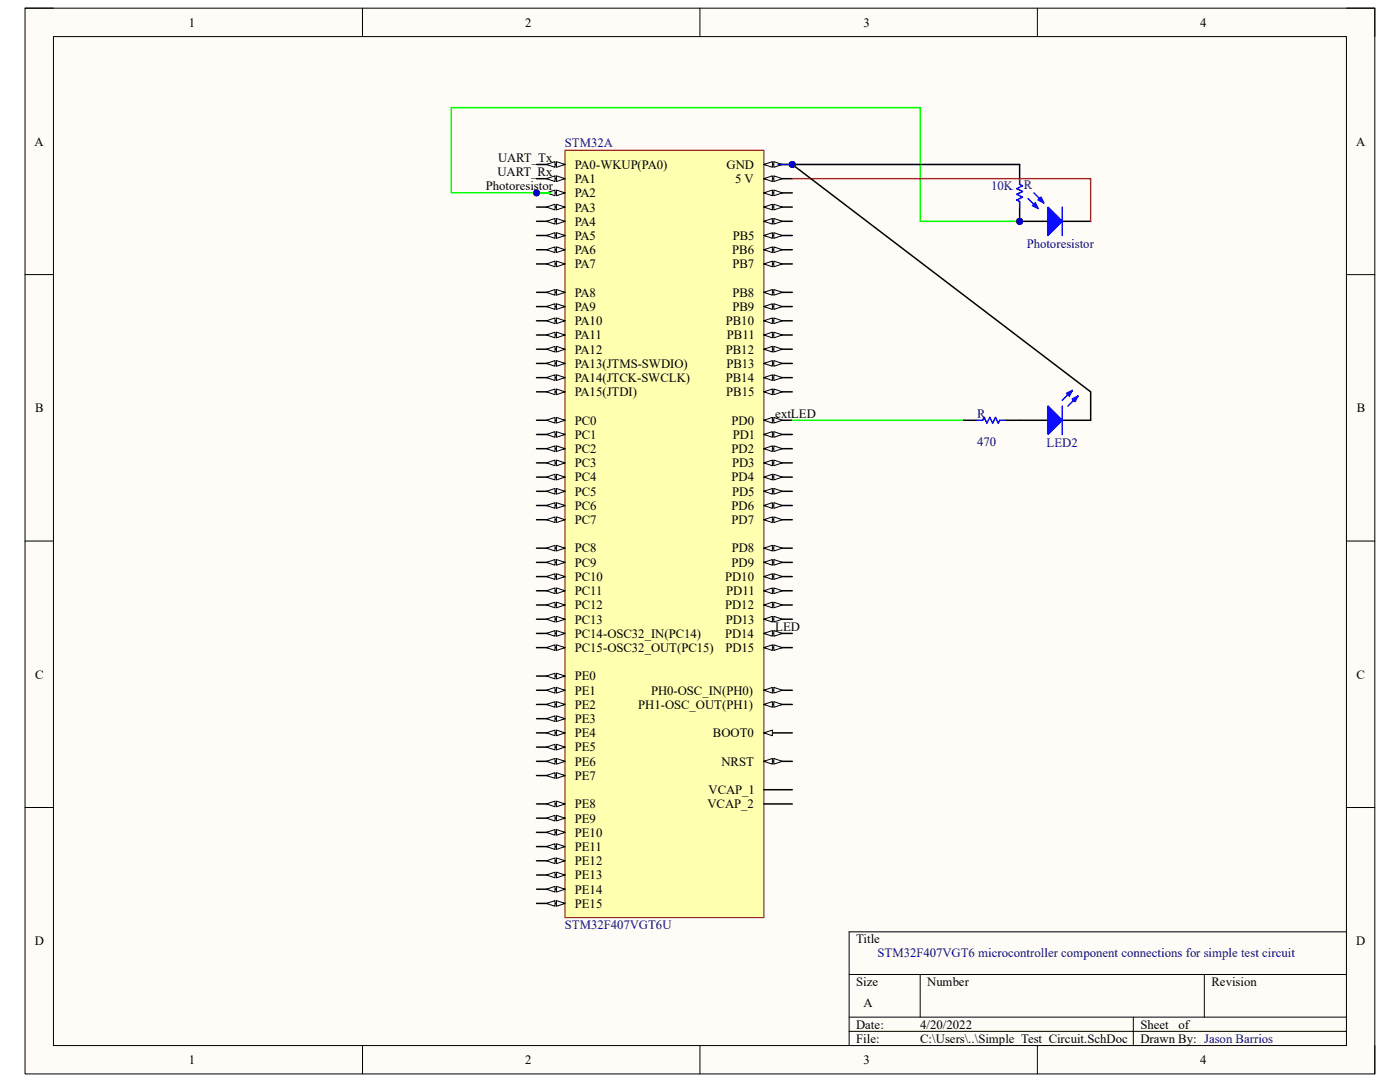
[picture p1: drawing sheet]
<svg xmlns="http://www.w3.org/2000/svg" width="279mm" height="216mm" viewBox="0 0 279 216" stroke-linecap="round" stroke-linejoin="round" font-family="sans-serif">
<path d="M5 1.6h269.4v212.7h-269.4z" fill-rule="evenodd" fill="#fffcf8"/>
<path d="M5 1.6h269.4v212.7h-269.4z" fill="none" stroke="#000" stroke-width=".2"/>
<path d="M10.7 7.3h258v201.3h-258z" fill-rule="evenodd" fill="#fffcf8"/>
<g fill="none" stroke="#000" stroke-width=".2">
<path d="M5 1.6h5.7M10.7 7.3h258v201.3h-258zM72.3 1.6v5.7M139.7 1.6v5.7M207 1.6v5.7M268.7 1.6h5.7v5.7M5 54.8h5.7M268.7 54.8h5.7M5 108h5.7M268.7 108h5.7M5 161.1h5.7M268.7 161.1h5.7"/>
<path d="M169.5 194.4h99.2M183.6 194.4v8.6M240.3 194.4v8.6M268.7 185.9h-99.2v22.7M72.3 208.6v5.7M139.7 208.6v5.7M169.5 203h99.2M169.5 205.8h99.2M207 208.6v5.7M226.2 203v5.6M274.4 208.6v5.7"/>
</g>
<circle cx="107.1" cy="38.5" r=".57" fill="#000080"/>
<circle cx="107.1" cy="38.5" r=".57" fill="none" stroke="#000080" stroke-width=".2"/>
<circle cx="158.1" cy="32.8" r=".57" fill="#000080"/>
<circle cx="158.1" cy="32.8" r=".57" fill="none" stroke="#000080" stroke-width=".2"/>
<path d="M112.8 30h39.7v153.1h-39.7z" fill-rule="evenodd" fill="#ffffb0"/>
<path d="M112.8 30h39.7v153.1h-39.7z" fill="none" stroke="#800000" stroke-width=".2"/>
<path d="M107.1 32.8h5.6" fill="none" stroke="#000" stroke-width=".3"/>
<path d="M111 32.3l1.7 .5-1.7 .6z" fill="#f8fcff"/>
<path d="M111 32.3l1.7 .5-1.7 .6z" fill="none" stroke="#000" stroke-width=".2"/>
<path d="M109.1 32.8l1.7-.5v1.1z" fill="#f8fcff"/>
<path d="M109.1 32.8l1.7-.5v1.1z" fill="none" stroke="#000" stroke-width=".2"/>
<path d="M107.1 35.7h5.6" fill="none" stroke="#000" stroke-width=".3"/>
<path d="M111 35.1l1.7 .6-1.7 .5z" fill="#f8fcff"/>
<path d="M111 35.1l1.7 .6-1.7 .5z" fill="none" stroke="#000" stroke-width=".2"/>
<path d="M109.1 35.7l1.7-.6v1.1z" fill="#f8fcff"/>
<path d="M109.1 35.7l1.7-.6v1.1z" fill="none" stroke="#000" stroke-width=".2"/>
<path d="M107.1 38.5h5.6" fill="none" stroke="#000" stroke-width=".3"/>
<path d="M111 37.9l1.7 .6-1.7 .6z" fill="#f8fcff"/>
<path d="M111 37.9l1.7 .6-1.7 .6z" fill="none" stroke="#000" stroke-width=".2"/>
<path d="M109.1 38.5l1.7-.6v1.2z" fill="#f8fcff"/>
<path d="M109.1 38.5l1.7-.6v1.2z" fill="none" stroke="#000" stroke-width=".2"/>
<circle cx="107.1" cy="38.5" r=".57" fill="#000080"/>
<circle cx="107.1" cy="38.5" r=".57" fill="none" stroke="#000080" stroke-width=".2"/>
<path d="M107.1 41.3h5.6" fill="none" stroke="#000" stroke-width=".3"/>
<path d="M111 40.8l1.7 .5-1.7 .6z" fill="#f8fcff"/>
<path d="M111 40.8l1.7 .5-1.7 .6z" fill="none" stroke="#000" stroke-width=".2"/>
<path d="M109.1 41.3l1.7-.5v1.1z" fill="#f8fcff"/>
<path d="M109.1 41.3l1.7-.5v1.1z" fill="none" stroke="#000" stroke-width=".2"/>
<path d="M107.1 44.2h5.6" fill="none" stroke="#000" stroke-width=".3"/>
<path d="M111 43.6l1.7 .6-1.7 .5z" fill="#f8fcff"/>
<path d="M111 43.6l1.7 .6-1.7 .5z" fill="none" stroke="#000" stroke-width=".2"/>
<path d="M109.1 44.2l1.7-.6v1.1z" fill="#f8fcff"/>
<path d="M109.1 44.2l1.7-.6v1.1z" fill="none" stroke="#000" stroke-width=".2"/>
<path d="M107.1 47h5.6" fill="none" stroke="#000" stroke-width=".3"/>
<path d="M111 46.4l1.7 .6-1.7 .6z" fill="#f8fcff"/>
<path d="M111 46.4l1.7 .6-1.7 .6z" fill="none" stroke="#000" stroke-width=".2"/>
<path d="M109.1 47l1.7-.6v1.2z" fill="#f8fcff"/>
<path d="M109.1 47l1.7-.6v1.2z" fill="none" stroke="#000" stroke-width=".2"/>
<path d="M107.1 49.8h5.6" fill="none" stroke="#000" stroke-width=".3"/>
<path d="M111 49.3l1.7 .5-1.7 .6z" fill="#f8fcff"/>
<path d="M111 49.3l1.7 .5-1.7 .6z" fill="none" stroke="#000" stroke-width=".2"/>
<path d="M109.1 49.8l1.7-.5v1.1z" fill="#f8fcff"/>
<path d="M109.1 49.8l1.7-.5v1.1z" fill="none" stroke="#000" stroke-width=".2"/>
<path d="M107.1 52.7h5.6" fill="none" stroke="#000" stroke-width=".3"/>
<path d="M111 52.1l1.7 .6-1.7 .5z" fill="#f8fcff"/>
<path d="M111 52.1l1.7 .6-1.7 .5z" fill="none" stroke="#000" stroke-width=".2"/>
<path d="M109.1 52.7l1.7-.6v1.1z" fill="#f8fcff"/>
<path d="M109.1 52.7l1.7-.6v1.1z" fill="none" stroke="#000" stroke-width=".2"/>
<path d="M152.4 32.8h5.7" fill="none" stroke="#000" stroke-width=".3"/>
<path d="M152.4 32.8l1.7-.5v1.1z" fill="#f8fcff"/>
<path d="M152.4 32.8l1.7-.5v1.1z" fill="none" stroke="#000" stroke-width=".2"/>
<path d="M154.4 32.3l1.7 .5-1.7 .6z" fill="#f8fcff"/>
<path d="M154.4 32.3l1.7 .5-1.7 .6z" fill="none" stroke="#000" stroke-width=".2"/>
<circle cx="158.1" cy="32.8" r=".57" fill="#000080"/>
<circle cx="158.1" cy="32.8" r=".57" fill="none" stroke="#000080" stroke-width=".2"/>
<path d="M152.4 35.7h5.7" fill="none" stroke="#000" stroke-width=".3"/>
<path d="M152.4 35.7l1.7-.6v1.1z" fill="#f8fcff"/>
<path d="M152.4 35.7l1.7-.6v1.1z" fill="none" stroke="#000" stroke-width=".2"/>
<path d="M154.4 35.1l1.7 .6-1.7 .5z" fill="#f8fcff"/>
<path d="M154.4 35.1l1.7 .6-1.7 .5z" fill="none" stroke="#000" stroke-width=".2"/>
<path d="M152.4 64h5.7" fill="none" stroke="#000" stroke-width=".3"/>
<path d="M152.4 64l1.7-.6v1.2z" fill="#f8fcff"/>
<path d="M152.4 64l1.7-.6v1.2z" fill="none" stroke="#000" stroke-width=".2"/>
<path d="M154.4 63.4l1.7 .6-1.7 .6z" fill="#f8fcff"/>
<path d="M154.4 63.4l1.7 .6-1.7 .6z" fill="none" stroke="#000" stroke-width=".2"/>
<path d="M152.4 66.8h5.7" fill="none" stroke="#000" stroke-width=".3"/>
<path d="M152.4 66.8l1.7-.5v1.1z" fill="#f8fcff"/>
<path d="M152.4 66.8l1.7-.5v1.1z" fill="none" stroke="#000" stroke-width=".2"/>
<path d="M154.4 66.3l1.7 .5-1.7 .6z" fill="#f8fcff"/>
<path d="M154.4 66.3l1.7 .5-1.7 .6z" fill="none" stroke="#000" stroke-width=".2"/>
<path d="M152.4 69.7h5.7" fill="none" stroke="#000" stroke-width=".3"/>
<path d="M152.4 69.7l1.7-.6v1.1z" fill="#f8fcff"/>
<path d="M152.4 69.7l1.7-.6v1.1z" fill="none" stroke="#000" stroke-width=".2"/>
<path d="M154.4 69.1l1.7 .6-1.7 .5z" fill="#f8fcff"/>
<path d="M154.4 69.1l1.7 .6-1.7 .5z" fill="none" stroke="#000" stroke-width=".2"/>
<path d="M152.4 72.5h5.7" fill="none" stroke="#000" stroke-width=".3"/>
<path d="M152.4 72.5l1.7-.5v1.1z" fill="#f8fcff"/>
<path d="M152.4 72.5l1.7-.5v1.1z" fill="none" stroke="#000" stroke-width=".2"/>
<path d="M154.4 72l1.7 .5-1.7 .6z" fill="#f8fcff"/>
<path d="M154.4 72l1.7 .5-1.7 .6z" fill="none" stroke="#000" stroke-width=".2"/>
<path d="M152.4 75.4h5.7" fill="none" stroke="#000" stroke-width=".3"/>
<path d="M152.4 75.4l1.7-.6v1.1z" fill="#f8fcff"/>
<path d="M152.4 75.4l1.7-.6v1.1z" fill="none" stroke="#000" stroke-width=".2"/>
<path d="M154.4 74.8l1.7 .6-1.7 .5z" fill="#f8fcff"/>
<path d="M154.4 74.8l1.7 .6-1.7 .5z" fill="none" stroke="#000" stroke-width=".2"/>
<path d="M152.4 78.2h5.7" fill="none" stroke="#000" stroke-width=".3"/>
<path d="M152.4 78.2l1.7-.6v1.2z" fill="#f8fcff"/>
<path d="M152.4 78.2l1.7-.6v1.2z" fill="none" stroke="#000" stroke-width=".2"/>
<path d="M154.4 77.6l1.7 .6-1.7 .6z" fill="#f8fcff"/>
<path d="M154.4 77.6l1.7 .6-1.7 .6z" fill="none" stroke="#000" stroke-width=".2"/>
<path d="M107.1 58.3h5.6" fill="none" stroke="#000" stroke-width=".3"/>
<path d="M111 57.8l1.7 .5-1.7 .6z" fill="#f8fcff"/>
<path d="M111 57.8l1.7 .5-1.7 .6z" fill="none" stroke="#000" stroke-width=".2"/>
<path d="M109.1 58.3l1.7-.5v1.1z" fill="#f8fcff"/>
<path d="M109.1 58.3l1.7-.5v1.1z" fill="none" stroke="#000" stroke-width=".2"/>
<path d="M107.1 61.2h5.6" fill="none" stroke="#000" stroke-width=".3"/>
<path d="M111 60.6l1.7 .6-1.7 .5z" fill="#f8fcff"/>
<path d="M111 60.6l1.7 .6-1.7 .5z" fill="none" stroke="#000" stroke-width=".2"/>
<path d="M109.1 61.2l1.7-.6v1.1z" fill="#f8fcff"/>
<path d="M109.1 61.2l1.7-.6v1.1z" fill="none" stroke="#000" stroke-width=".2"/>
<path d="M107.1 64h5.6" fill="none" stroke="#000" stroke-width=".3"/>
<path d="M111 63.4l1.7 .6-1.7 .6z" fill="#f8fcff"/>
<path d="M111 63.4l1.7 .6-1.7 .6z" fill="none" stroke="#000" stroke-width=".2"/>
<path d="M109.1 64l1.7-.6v1.2z" fill="#f8fcff"/>
<path d="M109.1 64l1.7-.6v1.2z" fill="none" stroke="#000" stroke-width=".2"/>
<path d="M107.1 66.8h5.6" fill="none" stroke="#000" stroke-width=".3"/>
<path d="M111 66.3l1.7 .5-1.7 .6z" fill="#f8fcff"/>
<path d="M111 66.3l1.7 .5-1.7 .6z" fill="none" stroke="#000" stroke-width=".2"/>
<path d="M109.1 66.8l1.7-.5v1.1z" fill="#f8fcff"/>
<path d="M109.1 66.8l1.7-.5v1.1z" fill="none" stroke="#000" stroke-width=".2"/>
<path d="M107.1 69.7h5.6" fill="none" stroke="#000" stroke-width=".3"/>
<path d="M111 69.1l1.7 .6-1.7 .5z" fill="#f8fcff"/>
<path d="M111 69.1l1.7 .6-1.7 .5z" fill="none" stroke="#000" stroke-width=".2"/>
<path d="M109.1 69.7l1.7-.6v1.1z" fill="#f8fcff"/>
<path d="M109.1 69.7l1.7-.6v1.1z" fill="none" stroke="#000" stroke-width=".2"/>
<path d="M107.1 72.5h5.6" fill="none" stroke="#000" stroke-width=".3"/>
<path d="M111 72l1.7 .5-1.7 .6z" fill="#f8fcff"/>
<path d="M111 72l1.7 .5-1.7 .6z" fill="none" stroke="#000" stroke-width=".2"/>
<path d="M109.1 72.5l1.7-.5v1.1z" fill="#f8fcff"/>
<path d="M109.1 72.5l1.7-.5v1.1z" fill="none" stroke="#000" stroke-width=".2"/>
<path d="M152.4 41.3h5.7" fill="none" stroke="#000" stroke-width=".3"/>
<path d="M152.4 41.3l1.7-.5v1.1z" fill="#f8fcff"/>
<path d="M152.4 41.3l1.7-.5v1.1z" fill="none" stroke="#000" stroke-width=".2"/>
<path d="M154.4 40.8l1.7 .5-1.7 .6z" fill="#f8fcff"/>
<path d="M154.4 40.8l1.7 .5-1.7 .6z" fill="none" stroke="#000" stroke-width=".2"/>
<path d="M152.4 44.2h5.7" fill="none" stroke="#000" stroke-width=".3"/>
<path d="M152.4 44.2l1.7-.6v1.1z" fill="#f8fcff"/>
<path d="M152.4 44.2l1.7-.6v1.1z" fill="none" stroke="#000" stroke-width=".2"/>
<path d="M154.4 43.6l1.7 .6-1.7 .5z" fill="#f8fcff"/>
<path d="M154.4 43.6l1.7 .6-1.7 .5z" fill="none" stroke="#000" stroke-width=".2"/>
<path d="M152.4 47h5.7" fill="none" stroke="#000" stroke-width=".3"/>
<path d="M152.4 47l1.7-.6v1.2z" fill="#f8fcff"/>
<path d="M152.4 47l1.7-.6v1.2z" fill="none" stroke="#000" stroke-width=".2"/>
<path d="M154.4 46.4l1.7 .6-1.7 .6z" fill="#f8fcff"/>
<path d="M154.4 46.4l1.7 .6-1.7 .6z" fill="none" stroke="#000" stroke-width=".2"/>
<path d="M152.4 49.8h5.7" fill="none" stroke="#000" stroke-width=".3"/>
<path d="M152.4 49.8l1.7-.5v1.1z" fill="#f8fcff"/>
<path d="M152.4 49.8l1.7-.5v1.1z" fill="none" stroke="#000" stroke-width=".2"/>
<path d="M154.4 49.3l1.7 .5-1.7 .6z" fill="#f8fcff"/>
<path d="M154.4 49.3l1.7 .5-1.7 .6z" fill="none" stroke="#000" stroke-width=".2"/>
<path d="M152.4 52.7h5.7" fill="none" stroke="#000" stroke-width=".3"/>
<path d="M152.4 52.7l1.7-.6v1.1z" fill="#f8fcff"/>
<path d="M152.4 52.7l1.7-.6v1.1z" fill="none" stroke="#000" stroke-width=".2"/>
<path d="M154.4 52.1l1.7 .6-1.7 .5z" fill="#f8fcff"/>
<path d="M154.4 52.1l1.7 .6-1.7 .5z" fill="none" stroke="#000" stroke-width=".2"/>
<path d="M152.4 58.3h5.7" fill="none" stroke="#000" stroke-width=".3"/>
<path d="M152.4 58.3l1.7-.5v1.1z" fill="#f8fcff"/>
<path d="M152.4 58.3l1.7-.5v1.1z" fill="none" stroke="#000" stroke-width=".2"/>
<path d="M154.4 57.8l1.7 .5-1.7 .6z" fill="#f8fcff"/>
<path d="M154.4 57.8l1.7 .5-1.7 .6z" fill="none" stroke="#000" stroke-width=".2"/>
<path d="M152.4 61.2h5.7" fill="none" stroke="#000" stroke-width=".3"/>
<path d="M152.4 61.2l1.7-.6v1.1z" fill="#f8fcff"/>
<path d="M152.4 61.2l1.7-.6v1.1z" fill="none" stroke="#000" stroke-width=".2"/>
<path d="M154.4 60.6l1.7 .6-1.7 .5z" fill="#f8fcff"/>
<path d="M154.4 60.6l1.7 .6-1.7 .5z" fill="none" stroke="#000" stroke-width=".2"/>
<path d="M152.4 38.5h5.7" fill="none" stroke="#000" stroke-width=".3"/>
<path d="M152.4 38.5l1.7-.6v1.2z" fill="#f8fcff"/>
<path d="M152.4 38.5l1.7-.6v1.2z" fill="none" stroke="#000" stroke-width=".2"/>
<path d="M154.4 37.9l1.7 .6-1.7 .6z" fill="#f8fcff"/>
<path d="M154.4 37.9l1.7 .6-1.7 .6z" fill="none" stroke="#000" stroke-width=".2"/>
<path d="M107.1 75.4h5.6" fill="none" stroke="#000" stroke-width=".3"/>
<path d="M111 74.8l1.7 .6-1.7 .5z" fill="#f8fcff"/>
<path d="M111 74.8l1.7 .6-1.7 .5z" fill="none" stroke="#000" stroke-width=".2"/>
<path d="M109.1 75.4l1.7-.6v1.1z" fill="#f8fcff"/>
<path d="M109.1 75.4l1.7-.6v1.1z" fill="none" stroke="#000" stroke-width=".2"/>
<path d="M107.1 78.2h5.6" fill="none" stroke="#000" stroke-width=".3"/>
<path d="M111 77.6l1.7 .6-1.7 .6z" fill="#f8fcff"/>
<path d="M111 77.6l1.7 .6-1.7 .6z" fill="none" stroke="#000" stroke-width=".2"/>
<path d="M109.1 78.2l1.7-.6v1.2z" fill="#f8fcff"/>
<path d="M109.1 78.2l1.7-.6v1.2z" fill="none" stroke="#000" stroke-width=".2"/>
<path d="M107.1 123.6h5.6" fill="none" stroke="#000" stroke-width=".3"/>
<path d="M111 123l1.7 .6-1.7 .5z" fill="#f8fcff"/>
<path d="M111 123l1.7 .6-1.7 .5z" fill="none" stroke="#000" stroke-width=".2"/>
<path d="M109.1 123.6l1.7-.6v1.1z" fill="#f8fcff"/>
<path d="M109.1 123.6l1.7-.6v1.1z" fill="none" stroke="#000" stroke-width=".2"/>
<path d="M107.1 126.4h5.6" fill="none" stroke="#000" stroke-width=".3"/>
<path d="M111 125.8l1.7 .6-1.7 .6z" fill="#f8fcff"/>
<path d="M111 125.8l1.7 .6-1.7 .6z" fill="none" stroke="#000" stroke-width=".2"/>
<path d="M109.1 126.4l1.7-.6v1.2z" fill="#f8fcff"/>
<path d="M109.1 126.4l1.7-.6v1.2z" fill="none" stroke="#000" stroke-width=".2"/>
<path d="M107.1 129.2h5.6" fill="none" stroke="#000" stroke-width=".3"/>
<path d="M111 128.7l1.7 .5-1.7 .6z" fill="#f8fcff"/>
<path d="M111 128.7l1.7 .5-1.7 .6z" fill="none" stroke="#000" stroke-width=".2"/>
<path d="M109.1 129.2l1.7-.5v1.1z" fill="#f8fcff"/>
<path d="M109.1 129.2l1.7-.5v1.1z" fill="none" stroke="#000" stroke-width=".2"/>
<path d="M107.1 83.9h5.6" fill="none" stroke="#000" stroke-width=".3"/>
<path d="M111 83.3l1.7 .6-1.7 .5z" fill="#f8fcff"/>
<path d="M111 83.3l1.7 .6-1.7 .5z" fill="none" stroke="#000" stroke-width=".2"/>
<path d="M109.1 83.9l1.7-.6v1.1z" fill="#f8fcff"/>
<path d="M109.1 83.9l1.7-.6v1.1z" fill="none" stroke="#000" stroke-width=".2"/>
<path d="M107.1 86.7h5.6" fill="none" stroke="#000" stroke-width=".3"/>
<path d="M111 86.1l1.7 .6-1.7 .6z" fill="#f8fcff"/>
<path d="M111 86.1l1.7 .6-1.7 .6z" fill="none" stroke="#000" stroke-width=".2"/>
<path d="M109.1 86.7l1.7-.6v1.2z" fill="#f8fcff"/>
<path d="M109.1 86.7l1.7-.6v1.2z" fill="none" stroke="#000" stroke-width=".2"/>
<path d="M107.1 89.5h5.6" fill="none" stroke="#000" stroke-width=".3"/>
<path d="M111 89l1.7 .5-1.7 .6z" fill="#f8fcff"/>
<path d="M111 89l1.7 .5-1.7 .6z" fill="none" stroke="#000" stroke-width=".2"/>
<path d="M109.1 89.5l1.7-.5v1.1z" fill="#f8fcff"/>
<path d="M109.1 89.5l1.7-.5v1.1z" fill="none" stroke="#000" stroke-width=".2"/>
<path d="M107.1 92.4h5.6" fill="none" stroke="#000" stroke-width=".3"/>
<path d="M111 91.8l1.7 .6-1.7 .5z" fill="#f8fcff"/>
<path d="M111 91.8l1.7 .6-1.7 .5z" fill="none" stroke="#000" stroke-width=".2"/>
<path d="M109.1 92.4l1.7-.6v1.1z" fill="#f8fcff"/>
<path d="M109.1 92.4l1.7-.6v1.1z" fill="none" stroke="#000" stroke-width=".2"/>
<path d="M107.1 95.2h5.6" fill="none" stroke="#000" stroke-width=".3"/>
<path d="M111 94.6l1.7 .6-1.7 .6z" fill="#f8fcff"/>
<path d="M111 94.6l1.7 .6-1.7 .6z" fill="none" stroke="#000" stroke-width=".2"/>
<path d="M109.1 95.2l1.7-.6v1.2z" fill="#f8fcff"/>
<path d="M109.1 95.2l1.7-.6v1.2z" fill="none" stroke="#000" stroke-width=".2"/>
<path d="M107.1 98h5.6" fill="none" stroke="#000" stroke-width=".3"/>
<path d="M111 97.5l1.7 .5-1.7 .6z" fill="#f8fcff"/>
<path d="M111 97.5l1.7 .5-1.7 .6z" fill="none" stroke="#000" stroke-width=".2"/>
<path d="M109.1 98l1.7-.5v1.1z" fill="#f8fcff"/>
<path d="M109.1 98l1.7-.5v1.1z" fill="none" stroke="#000" stroke-width=".2"/>
<path d="M152.4 109.4h5.7" fill="none" stroke="#000" stroke-width=".3"/>
<path d="M152.4 109.4l1.7-.6v1.1z" fill="#f8fcff"/>
<path d="M152.4 109.4l1.7-.6v1.1z" fill="none" stroke="#000" stroke-width=".2"/>
<path d="M154.4 108.8l1.7 .6-1.7 .5z" fill="#f8fcff"/>
<path d="M154.4 108.8l1.7 .6-1.7 .5z" fill="none" stroke="#000" stroke-width=".2"/>
<path d="M152.4 112.2h5.7" fill="none" stroke="#000" stroke-width=".3"/>
<path d="M152.4 112.2l1.7-.6v1.2z" fill="#f8fcff"/>
<path d="M152.4 112.2l1.7-.6v1.2z" fill="none" stroke="#000" stroke-width=".2"/>
<path d="M154.4 111.6l1.7 .6-1.7 .6z" fill="#f8fcff"/>
<path d="M154.4 111.6l1.7 .6-1.7 .6z" fill="none" stroke="#000" stroke-width=".2"/>
<path d="M152.4 115.1h5.7" fill="none" stroke="#000" stroke-width=".3"/>
<path d="M152.4 115.1l1.7-.6v1.1z" fill="#f8fcff"/>
<path d="M152.4 115.1l1.7-.6v1.1z" fill="none" stroke="#000" stroke-width=".2"/>
<path d="M154.4 114.5l1.7 .6-1.7 .5z" fill="#f8fcff"/>
<path d="M154.4 114.5l1.7 .6-1.7 .5z" fill="none" stroke="#000" stroke-width=".2"/>
<path d="M152.4 117.9h5.7" fill="none" stroke="#000" stroke-width=".3"/>
<path d="M152.4 117.9l1.7-.6v1.2z" fill="#f8fcff"/>
<path d="M152.4 117.9l1.7-.6v1.2z" fill="none" stroke="#000" stroke-width=".2"/>
<path d="M154.4 117.3l1.7 .6-1.7 .6z" fill="#f8fcff"/>
<path d="M154.4 117.3l1.7 .6-1.7 .6z" fill="none" stroke="#000" stroke-width=".2"/>
<path d="M152.4 120.7h5.7" fill="none" stroke="#000" stroke-width=".3"/>
<path d="M152.4 120.7l1.7-.5v1.1z" fill="#f8fcff"/>
<path d="M152.4 120.7l1.7-.5v1.1z" fill="none" stroke="#000" stroke-width=".2"/>
<path d="M154.4 120.2l1.7 .5-1.7 .6z" fill="#f8fcff"/>
<path d="M154.4 120.2l1.7 .5-1.7 .6z" fill="none" stroke="#000" stroke-width=".2"/>
<path d="M152.4 123.6h5.7" fill="none" stroke="#000" stroke-width=".3"/>
<path d="M152.4 123.6l1.7-.6v1.1z" fill="#f8fcff"/>
<path d="M152.4 123.6l1.7-.6v1.1z" fill="none" stroke="#000" stroke-width=".2"/>
<path d="M154.4 123l1.7 .6-1.7 .5z" fill="#f8fcff"/>
<path d="M154.4 123l1.7 .6-1.7 .5z" fill="none" stroke="#000" stroke-width=".2"/>
<path d="M152.4 126.4h5.7" fill="none" stroke="#000" stroke-width=".3"/>
<path d="M152.4 126.4l1.7-.6v1.2z" fill="#f8fcff"/>
<path d="M152.4 126.4l1.7-.6v1.2z" fill="none" stroke="#000" stroke-width=".2"/>
<path d="M154.4 125.8l1.7 .6-1.7 .6z" fill="#f8fcff"/>
<path d="M154.4 125.8l1.7 .6-1.7 .6z" fill="none" stroke="#000" stroke-width=".2"/>
<path d="M152.4 129.2h5.7" fill="none" stroke="#000" stroke-width=".3"/>
<path d="M152.4 129.2l1.7-.5v1.1z" fill="#f8fcff"/>
<path d="M152.4 129.2l1.7-.5v1.1z" fill="none" stroke="#000" stroke-width=".2"/>
<path d="M154.4 128.7l1.7 .5-1.7 .6z" fill="#f8fcff"/>
<path d="M154.4 128.7l1.7 .5-1.7 .6z" fill="none" stroke="#000" stroke-width=".2"/>
<path d="M107.1 100.9h5.6" fill="none" stroke="#000" stroke-width=".3"/>
<path d="M111 100.3l1.7 .6-1.7 .5z" fill="#f8fcff"/>
<path d="M111 100.3l1.7 .6-1.7 .5z" fill="none" stroke="#000" stroke-width=".2"/>
<path d="M109.1 100.9l1.7-.6v1.1z" fill="#f8fcff"/>
<path d="M109.1 100.9l1.7-.6v1.1z" fill="none" stroke="#000" stroke-width=".2"/>
<path d="M107.1 103.7h5.6" fill="none" stroke="#000" stroke-width=".3"/>
<path d="M111 103.1l1.7 .6-1.7 .6z" fill="#f8fcff"/>
<path d="M111 103.1l1.7 .6-1.7 .6z" fill="none" stroke="#000" stroke-width=".2"/>
<path d="M109.1 103.7l1.7-.6v1.2z" fill="#f8fcff"/>
<path d="M109.1 103.7l1.7-.6v1.2z" fill="none" stroke="#000" stroke-width=".2"/>
<path d="M107.1 109.4h5.6" fill="none" stroke="#000" stroke-width=".3"/>
<path d="M111 108.8l1.7 .6-1.7 .5z" fill="#f8fcff"/>
<path d="M111 108.8l1.7 .6-1.7 .5z" fill="none" stroke="#000" stroke-width=".2"/>
<path d="M109.1 109.4l1.7-.6v1.1z" fill="#f8fcff"/>
<path d="M109.1 109.4l1.7-.6v1.1z" fill="none" stroke="#000" stroke-width=".2"/>
<path d="M107.1 112.2h5.6" fill="none" stroke="#000" stroke-width=".3"/>
<path d="M111 111.6l1.7 .6-1.7 .6z" fill="#f8fcff"/>
<path d="M111 111.6l1.7 .6-1.7 .6z" fill="none" stroke="#000" stroke-width=".2"/>
<path d="M109.1 112.2l1.7-.6v1.2z" fill="#f8fcff"/>
<path d="M109.1 112.2l1.7-.6v1.2z" fill="none" stroke="#000" stroke-width=".2"/>
<path d="M107.1 115.1h5.6" fill="none" stroke="#000" stroke-width=".3"/>
<path d="M111 114.5l1.7 .6-1.7 .5z" fill="#f8fcff"/>
<path d="M111 114.5l1.7 .6-1.7 .5z" fill="none" stroke="#000" stroke-width=".2"/>
<path d="M109.1 115.1l1.7-.6v1.1z" fill="#f8fcff"/>
<path d="M109.1 115.1l1.7-.6v1.1z" fill="none" stroke="#000" stroke-width=".2"/>
<path d="M107.1 117.9h5.6" fill="none" stroke="#000" stroke-width=".3"/>
<path d="M111 117.3l1.7 .6-1.7 .6z" fill="#f8fcff"/>
<path d="M111 117.3l1.7 .6-1.7 .6z" fill="none" stroke="#000" stroke-width=".2"/>
<path d="M109.1 117.9l1.7-.6v1.2z" fill="#f8fcff"/>
<path d="M109.1 117.9l1.7-.6v1.2z" fill="none" stroke="#000" stroke-width=".2"/>
<path d="M107.1 120.7h5.6" fill="none" stroke="#000" stroke-width=".3"/>
<path d="M111 120.2l1.7 .5-1.7 .6z" fill="#f8fcff"/>
<path d="M111 120.2l1.7 .5-1.7 .6z" fill="none" stroke="#000" stroke-width=".2"/>
<path d="M109.1 120.7l1.7-.5v1.1z" fill="#f8fcff"/>
<path d="M109.1 120.7l1.7-.5v1.1z" fill="none" stroke="#000" stroke-width=".2"/>
<path d="M152.4 83.9h5.7" fill="none" stroke="#000" stroke-width=".3"/>
<path d="M152.4 83.9l1.7-.6v1.1z" fill="#f8fcff"/>
<path d="M152.4 83.9l1.7-.6v1.1z" fill="none" stroke="#000" stroke-width=".2"/>
<path d="M154.4 83.3l1.7 .6-1.7 .5z" fill="#f8fcff"/>
<path d="M154.4 83.3l1.7 .6-1.7 .5z" fill="none" stroke="#000" stroke-width=".2"/>
<path d="M152.4 86.7h5.7" fill="none" stroke="#000" stroke-width=".3"/>
<path d="M152.4 86.7l1.7-.6v1.2z" fill="#f8fcff"/>
<path d="M152.4 86.7l1.7-.6v1.2z" fill="none" stroke="#000" stroke-width=".2"/>
<path d="M154.4 86.1l1.7 .6-1.7 .6z" fill="#f8fcff"/>
<path d="M154.4 86.1l1.7 .6-1.7 .6z" fill="none" stroke="#000" stroke-width=".2"/>
<path d="M152.4 89.5h5.7" fill="none" stroke="#000" stroke-width=".3"/>
<path d="M152.4 89.5l1.7-.5v1.1z" fill="#f8fcff"/>
<path d="M152.4 89.5l1.7-.5v1.1z" fill="none" stroke="#000" stroke-width=".2"/>
<path d="M154.4 89l1.7 .5-1.7 .6z" fill="#f8fcff"/>
<path d="M154.4 89l1.7 .5-1.7 .6z" fill="none" stroke="#000" stroke-width=".2"/>
<path d="M152.4 92.4h5.7" fill="none" stroke="#000" stroke-width=".3"/>
<path d="M152.4 92.4l1.7-.6v1.1z" fill="#f8fcff"/>
<path d="M152.4 92.4l1.7-.6v1.1z" fill="none" stroke="#000" stroke-width=".2"/>
<path d="M154.4 91.8l1.7 .6-1.7 .5z" fill="#f8fcff"/>
<path d="M154.4 91.8l1.7 .6-1.7 .5z" fill="none" stroke="#000" stroke-width=".2"/>
<path d="M152.4 95.2h5.7" fill="none" stroke="#000" stroke-width=".3"/>
<path d="M152.4 95.2l1.7-.6v1.2z" fill="#f8fcff"/>
<path d="M152.4 95.2l1.7-.6v1.2z" fill="none" stroke="#000" stroke-width=".2"/>
<path d="M154.4 94.6l1.7 .6-1.7 .6z" fill="#f8fcff"/>
<path d="M154.4 94.6l1.7 .6-1.7 .6z" fill="none" stroke="#000" stroke-width=".2"/>
<path d="M152.4 98h5.7" fill="none" stroke="#000" stroke-width=".3"/>
<path d="M152.4 98l1.7-.5v1.1z" fill="#f8fcff"/>
<path d="M152.4 98l1.7-.5v1.1z" fill="none" stroke="#000" stroke-width=".2"/>
<path d="M154.4 97.5l1.7 .5-1.7 .6z" fill="#f8fcff"/>
<path d="M154.4 97.5l1.7 .5-1.7 .6z" fill="none" stroke="#000" stroke-width=".2"/>
<path d="M152.4 100.9h5.7" fill="none" stroke="#000" stroke-width=".3"/>
<path d="M152.4 100.9l1.7-.6v1.1z" fill="#f8fcff"/>
<path d="M152.4 100.9l1.7-.6v1.1z" fill="none" stroke="#000" stroke-width=".2"/>
<path d="M154.4 100.3l1.7 .6-1.7 .5z" fill="#f8fcff"/>
<path d="M154.4 100.3l1.7 .6-1.7 .5z" fill="none" stroke="#000" stroke-width=".2"/>
<path d="M152.4 103.7h5.7" fill="none" stroke="#000" stroke-width=".3"/>
<path d="M152.4 103.7l1.7-.6v1.2z" fill="#f8fcff"/>
<path d="M152.4 103.7l1.7-.6v1.2z" fill="none" stroke="#000" stroke-width=".2"/>
<path d="M154.4 103.1l1.7 .6-1.7 .6z" fill="#f8fcff"/>
<path d="M154.4 103.1l1.7 .6-1.7 .6z" fill="none" stroke="#000" stroke-width=".2"/>
<path d="M107.1 140.6h5.6" fill="none" stroke="#000" stroke-width=".3"/>
<path d="M111 140l1.7 .6-1.7 .5z" fill="#f8fcff"/>
<path d="M111 140l1.7 .6-1.7 .5z" fill="none" stroke="#000" stroke-width=".2"/>
<path d="M109.1 140.6l1.7-.6v1.1z" fill="#f8fcff"/>
<path d="M109.1 140.6l1.7-.6v1.1z" fill="none" stroke="#000" stroke-width=".2"/>
<path d="M107.1 143.4h5.6" fill="none" stroke="#000" stroke-width=".3"/>
<path d="M111 142.8l1.7 .6-1.7 .6z" fill="#f8fcff"/>
<path d="M111 142.8l1.7 .6-1.7 .6z" fill="none" stroke="#000" stroke-width=".2"/>
<path d="M109.1 143.4l1.7-.6v1.2z" fill="#f8fcff"/>
<path d="M109.1 143.4l1.7-.6v1.2z" fill="none" stroke="#000" stroke-width=".2"/>
<path d="M107.1 146.2h5.6" fill="none" stroke="#000" stroke-width=".3"/>
<path d="M111 145.7l1.7 .5-1.7 .6z" fill="#f8fcff"/>
<path d="M111 145.7l1.7 .5-1.7 .6z" fill="none" stroke="#000" stroke-width=".2"/>
<path d="M109.1 146.2l1.7-.5v1.1z" fill="#f8fcff"/>
<path d="M109.1 146.2l1.7-.5v1.1z" fill="none" stroke="#000" stroke-width=".2"/>
<path d="M107.1 149.1h5.6" fill="none" stroke="#000" stroke-width=".3"/>
<path d="M111 148.5l1.7 .6-1.7 .5z" fill="#f8fcff"/>
<path d="M111 148.5l1.7 .6-1.7 .5z" fill="none" stroke="#000" stroke-width=".2"/>
<path d="M109.1 149.1l1.7-.6v1.1z" fill="#f8fcff"/>
<path d="M109.1 149.1l1.7-.6v1.1z" fill="none" stroke="#000" stroke-width=".2"/>
<path d="M107.1 151.9h5.6" fill="none" stroke="#000" stroke-width=".3"/>
<path d="M111 151.3l1.7 .6-1.7 .6z" fill="#f8fcff"/>
<path d="M111 151.3l1.7 .6-1.7 .6z" fill="none" stroke="#000" stroke-width=".2"/>
<path d="M109.1 151.9l1.7-.6v1.2z" fill="#f8fcff"/>
<path d="M109.1 151.9l1.7-.6v1.2z" fill="none" stroke="#000" stroke-width=".2"/>
<path d="M107.1 154.7h5.6" fill="none" stroke="#000" stroke-width=".3"/>
<path d="M111 154.2l1.7 .5-1.7 .6z" fill="#f8fcff"/>
<path d="M111 154.2l1.7 .5-1.7 .6z" fill="none" stroke="#000" stroke-width=".2"/>
<path d="M109.1 154.7l1.7-.5v1.1z" fill="#f8fcff"/>
<path d="M109.1 154.7l1.7-.5v1.1z" fill="none" stroke="#000" stroke-width=".2"/>
<path d="M107.1 160.4h5.6" fill="none" stroke="#000" stroke-width=".3"/>
<path d="M111 159.9l1.7 .5-1.7 .6z" fill="#f8fcff"/>
<path d="M111 159.9l1.7 .5-1.7 .6z" fill="none" stroke="#000" stroke-width=".2"/>
<path d="M109.1 160.4l1.7-.5v1.1z" fill="#f8fcff"/>
<path d="M109.1 160.4l1.7-.5v1.1z" fill="none" stroke="#000" stroke-width=".2"/>
<path d="M107.1 163.3h5.6" fill="none" stroke="#000" stroke-width=".3"/>
<path d="M111 162.7l1.7 .6-1.7 .5z" fill="#f8fcff"/>
<path d="M111 162.7l1.7 .6-1.7 .5z" fill="none" stroke="#000" stroke-width=".2"/>
<path d="M109.1 163.3l1.7-.6v1.1z" fill="#f8fcff"/>
<path d="M109.1 163.3l1.7-.6v1.1z" fill="none" stroke="#000" stroke-width=".2"/>
<path d="M107.1 166.1h5.6" fill="none" stroke="#000" stroke-width=".3"/>
<path d="M111 165.5l1.7 .6-1.7 .6z" fill="#f8fcff"/>
<path d="M111 165.5l1.7 .6-1.7 .6z" fill="none" stroke="#000" stroke-width=".2"/>
<path d="M109.1 166.1l1.7-.6v1.2z" fill="#f8fcff"/>
<path d="M109.1 166.1l1.7-.6v1.2z" fill="none" stroke="#000" stroke-width=".2"/>
<path d="M107.1 168.9h5.6" fill="none" stroke="#000" stroke-width=".3"/>
<path d="M111 168.4l1.7 .5-1.7 .6z" fill="#f8fcff"/>
<path d="M111 168.4l1.7 .5-1.7 .6z" fill="none" stroke="#000" stroke-width=".2"/>
<path d="M109.1 168.9l1.7-.5v1.1z" fill="#f8fcff"/>
<path d="M109.1 168.9l1.7-.5v1.1z" fill="none" stroke="#000" stroke-width=".2"/>
<path d="M107.1 171.8h5.6" fill="none" stroke="#000" stroke-width=".3"/>
<path d="M111 171.2l1.7 .6-1.7 .5z" fill="#f8fcff"/>
<path d="M111 171.2l1.7 .6-1.7 .5z" fill="none" stroke="#000" stroke-width=".2"/>
<path d="M109.1 171.8l1.7-.6v1.1z" fill="#f8fcff"/>
<path d="M109.1 171.8l1.7-.6v1.1z" fill="none" stroke="#000" stroke-width=".2"/>
<path d="M107.1 174.6h5.7" fill="none" stroke="#000" stroke-width=".3"/>
<path d="M111.1 174l1.7 .6-1.7 .6z" fill="#f8fcff"/>
<path d="M111.1 174l1.7 .6-1.7 .6z" fill="none" stroke="#000" stroke-width=".2"/>
<path d="M109.1 174.6l1.7-.6v1.2z" fill="#f8fcff"/>
<path d="M109.1 174.6l1.7-.6v1.2z" fill="none" stroke="#000" stroke-width=".2"/>
<path d="M107.1 177.4h5.7" fill="none" stroke="#000" stroke-width=".3"/>
<path d="M111.1 176.9l1.7 .5-1.7 .6z" fill="#f8fcff"/>
<path d="M111.1 176.9l1.7 .5-1.7 .6z" fill="none" stroke="#000" stroke-width=".2"/>
<path d="M109.1 177.4l1.7-.5v1.1z" fill="#f8fcff"/>
<path d="M109.1 177.4l1.7-.5v1.1z" fill="none" stroke="#000" stroke-width=".2"/>
<path d="M107.1 180.3h5.7" fill="none" stroke="#000" stroke-width=".3"/>
<path d="M111.1 179.7l1.7 .6-1.7 .5z" fill="#f8fcff"/>
<path d="M111.1 179.7l1.7 .6-1.7 .5z" fill="none" stroke="#000" stroke-width=".2"/>
<path d="M109.1 180.3l1.7-.6v1.1z" fill="#f8fcff"/>
<path d="M109.1 180.3l1.7-.6v1.1z" fill="none" stroke="#000" stroke-width=".2"/>
<path d="M107.1 134.9h5.6" fill="none" stroke="#000" stroke-width=".3"/>
<path d="M111 134.3l1.7 .6-1.7 .6z" fill="#f8fcff"/>
<path d="M111 134.3l1.7 .6-1.7 .6z" fill="none" stroke="#000" stroke-width=".2"/>
<path d="M109.1 134.9l1.7-.6v1.2z" fill="#f8fcff"/>
<path d="M109.1 134.9l1.7-.6v1.2z" fill="none" stroke="#000" stroke-width=".2"/>
<path d="M107.1 137.7h5.6" fill="none" stroke="#000" stroke-width=".3"/>
<path d="M111 137.2l1.7 .5-1.7 .6z" fill="#f8fcff"/>
<path d="M111 137.2l1.7 .5-1.7 .6z" fill="none" stroke="#000" stroke-width=".2"/>
<path d="M109.1 137.7l1.7-.5v1.1z" fill="#f8fcff"/>
<path d="M109.1 137.7l1.7-.5v1.1z" fill="none" stroke="#000" stroke-width=".2"/>
<path d="M152.4 146.2h5.7" fill="none" stroke="#000" stroke-width=".3"/>
<path d="M152.4 146.2l1.7-.5v1.1z" fill="#f8fcff"/>
<path d="M152.4 146.2l1.7-.5v1.1z" fill="none" stroke="#000" stroke-width=".2"/>
<path d="M152.4 151.9h5.7" fill="none" stroke="#000" stroke-width=".3"/>
<path d="M152.4 151.9l1.7-.6v1.2z" fill="#f8fcff"/>
<path d="M152.4 151.9l1.7-.6v1.2z" fill="none" stroke="#000" stroke-width=".2"/>
<path d="M154.4 151.3l1.7 .6-1.7 .6z" fill="#f8fcff"/>
<path d="M154.4 151.3l1.7 .6-1.7 .6z" fill="none" stroke="#000" stroke-width=".2"/>
<path d="M152.4 137.7h5.7M152.4 157.6h5.7M152.4 160.4h5.7" fill="none" stroke="#000" stroke-width=".3"/>
<path d="M152.4 137.7l1.7-.5v1.1z" fill="#f8fcff"/>
<path d="M152.4 137.7l1.7-.5v1.1z" fill="none" stroke="#000" stroke-width=".2"/>
<path d="M154.4 137.2l1.7 .5-1.7 .6z" fill="#f8fcff"/>
<path d="M154.4 137.2l1.7 .5-1.7 .6z" fill="none" stroke="#000" stroke-width=".2"/>
<path d="M152.4 140.6h5.7" fill="none" stroke="#000" stroke-width=".3"/>
<path d="M152.4 140.6l1.7-.6v1.1z" fill="#f8fcff"/>
<path d="M152.4 140.6l1.7-.6v1.1z" fill="none" stroke="#000" stroke-width=".2"/>
<path d="M154.4 140l1.7 .6-1.7 .5z" fill="#f8fcff"/>
<path d="M154.4 140l1.7 .6-1.7 .5z" fill="none" stroke="#000" stroke-width=".2"/>
<circle cx="203.5" cy="44.2" r=".57" fill="#000080"/>
<circle cx="203.5" cy="44.2" r=".57" fill="none" stroke="#000080" stroke-width=".2"/>
<path d="M203.5 44.2h5.7" fill="none" stroke="#000" stroke-width=".3"/>
<circle cx="203.5" cy="44.2" r=".57" fill="#000080"/>
<circle cx="203.5" cy="44.2" r=".57" fill="none" stroke="#000080" stroke-width=".2"/>
<path d="M212 44.2h5.7" fill="none" stroke="#000" stroke-width=".3"/>
<path d="M212 41.3v5.7" fill="none" stroke="#00f" stroke-width=".3"/>
<path d="M209.2 41.3l2.8 2.9-2.8 2.8z" fill="#00f"/>
<path d="M205.2 39.6l2 2M206.3 38.5l2 2M209.2 41.3l2.8 2.9-2.8 2.8z" fill="none" stroke="#00f" stroke-width=".3"/>
<path d="M207.7 39.3l.6 1.2-1.1-.6z" fill="#00f"/>
<path d="M207.7 39.3l.6 1.2-1.1-.6z" fill="none" stroke="#00f" stroke-width=".3"/>
<path d="M206 41l.6-.5 .6 1.1z" fill="#00f"/>
<path d="M206 41l.6-.5 .6 1.1zM195 83.9h1.1l.3-.6 .6 1.1 .5-1.1 .6 1.1 .6-1.1 .5 1.1 .3-.5h1.1" fill="none" stroke="#00f" stroke-width=".3"/>
<path d="M192.2 83.9h2.8M200.6 83.9h2.9" fill="none" stroke="#000" stroke-width=".3"/>
<circle cx="203.5" cy="44.2" r=".57" fill="#000080"/>
<circle cx="203.5" cy="44.2" r=".57" fill="none" stroke="#000080" stroke-width=".2"/>
<path d="M203.5 32.8v2.9M203.5 41.3v2.9" fill="none" stroke="#000" stroke-width=".3"/>
<circle cx="203.5" cy="44.2" r=".57" fill="#000080"/>
<circle cx="203.5" cy="44.2" r=".57" fill="none" stroke="#000080" stroke-width=".2"/>
<path d="M203.5 35.7v1.1l.6 .3-1.2 .5 1.2 .6-1.2 .6 1.2 .5-1.2 .6 .6 .3v1.1" fill="none" stroke="#00f" stroke-width=".3"/>
<path d="M203.5 83.9h5.7M212 83.9h5.7" fill="none" stroke="#000" stroke-width=".3"/>
<path d="M209.2 81l2.8 2.9-2.8 2.8z" fill="#00f"/>
<path d="M214 77.9l-2 2M215.1 79l-2 2M209.2 81l2.8 2.9-2.8 2.8z" fill="none" stroke="#00f" stroke-width=".3"/>
<path d="M214 79.6l1.1-.6-.6 1.2z" fill="#00f"/>
<path d="M214 79.6l1.1-.6-.6 1.2z" fill="none" stroke="#00f" stroke-width=".3"/>
<path d="M212.8 78.5l1.2-.6-.6 1.1z" fill="#00f"/>
<path d="M212.8 78.5l1.2-.6-.6 1.1zM212 81v5.7" fill="none" stroke="#00f" stroke-width=".3"/>
<path d="M109.9 38.5h-19.8v-17h93.5v22.7h19.9" fill="none" stroke="#0f0" stroke-width=".3"/>
<circle cx="203.5" cy="44.2" r=".57" fill="#000080"/>
<circle cx="203.5" cy="44.2" r=".57" fill="none" stroke="#000080" stroke-width=".2"/>
<circle cx="107.1" cy="38.5" r=".57" fill="#000080"/>
<circle cx="107.1" cy="38.5" r=".57" fill="none" stroke="#000080" stroke-width=".2"/>
<path d="M158.1 35.7h59.6v8.5" fill="none" stroke="#f00" stroke-width=".3"/>
<path d="M155.3 32.8h2.8" fill="none" stroke="#000080" stroke-width=".3"/>
<circle cx="158.1" cy="32.8" r=".57" fill="#000080"/>
<circle cx="158.1" cy="32.8" r=".57" fill="none" stroke="#000080" stroke-width=".2"/>
<path d="M158.1 32.8h45.4" fill="none" stroke="#000" stroke-width=".3"/>
<circle cx="158.1" cy="32.8" r=".57" fill="#000080"/>
<circle cx="158.1" cy="32.8" r=".57" fill="none" stroke="#000080" stroke-width=".2"/>
<path d="M158.1 83.9h34.1" fill="none" stroke="#0f0" stroke-width=".3"/>
<path d="M158.1 32.8l59.6 45.4v5.7" fill="none" stroke="#000" stroke-width=".3"/>
<circle cx="158.1" cy="32.8" r=".57" fill="#000080"/>
<circle cx="158.1" cy="32.8" r=".57" fill="none" stroke="#000080" stroke-width=".2"/>
<g font-size="2.5">
<text x="37.7" y="5.3">1</text>
<text x="104.8" y="5.3">2</text>
<text x="172.3" y="5.3">3</text>
<text x="239.5" y="5.3">4</text>
<text x="6.9" y="29.1">A</text>
<text x="270.6" y="29.1">A</text>
<text x="99.3" y="35.1">UART_Rx</text>
<text x="99.4" y="32.3">UART_Tx</text>
<text x="114.7" y="33.7">PA0-WKUP(PA0)</text>
<text x="145" y="33.7">GND</text>
<text x="96.9" y="37.9">Photoresistor</text>
<text x="114.7" y="36.5">PA1</text>
<text x="114.7" y="39.4">PA2</text>
<text x="146.7" y="36.5">5 V</text>
<text x="114.7" y="42.2">PA3</text>
<text x="114.7" y="45">PA4</text>
<text x="114.7" y="47.9">PA5</text>
<text x="146.2" y="47.9">PB5</text>
<text x="114.7" y="50.7">PA6</text>
<text x="114.7" y="53.6">PA7</text>
<text x="146.1" y="50.7">PB6</text>
<text x="146.2" y="53.6">PB7</text>
<text x="114.7" y="59.2">PA8</text>
<text x="146.2" y="59.2">PB8</text>
<text x="114.7" y="62.1">PA9</text>
<text x="114.7" y="64.9">PA10</text>
<text x="144.9" y="64.9">PB10</text>
<text x="146.2" y="62.1">PB9</text>
<text x="114.7" y="67.7">PA11</text>
<text x="114.7" y="70.6">PA12</text>
<text x="144.9" y="70.6">PB12</text>
<text x="145.1" y="67.7">PB11</text>
<text x="114.7" y="73.4">PA13(JTMS-SWDIO)</text>
<text x="114.7" y="76.2">PA14(JTCK-SWCLK)</text>
<text x="144.9" y="76.2">PB14</text>
<text x="145" y="73.4">PB13</text>
<text x="7" y="82.3">B</text>
<text x="114.7" y="79">PA15(JTDI)</text>
<text x="144.9" y="79">PB15</text>
<text x="154.7" y="83.3">extLED</text>
<text x="270.8" y="82.3">B</text>
<text x="114.7" y="84.7">PC0</text>
<text x="114.7" y="87.5">PC1</text>
<text x="146" y="84.7">PD0</text>
<text x="146.2" y="87.5">PD1</text>
<text x="114.7" y="90.4">PC2</text>
<text x="114.7" y="93.2">PC3</text>
<text x="146" y="90.4">PD2</text>
<text x="146.1" y="93.2">PD3</text>
<text x="114.7" y="96.1">PC4</text>
<text x="114.7" y="98.9">PC5</text>
<text x="114.7" y="101.7">PC6</text>
<text x="146" y="96.1">PD4</text>
<text x="146" y="101.7">PD6</text>
<text x="146.1" y="98.9">PD5</text>
<text x="114.7" y="104.6">PC7</text>
<text x="146" y="104.6">PD7</text>
<text x="114.7" y="110.2">PC8</text>
<text x="114.7" y="113.1">PC9</text>
<text x="146" y="113.1">PD9</text>
<text x="146" y="110.2">PD8</text>
<text x="114.7" y="115.9">PC10</text>
<text x="114.7" y="118.7">PC11</text>
<text x="144.7" y="115.9">PD10</text>
<text x="144.9" y="118.7">PD11</text>
<text x="114.7" y="124.4">PC13</text>
<text x="114.7" y="121.6">PC12</text>
<text x="144.7" y="121.6">PD12</text>
<text x="144.8" y="124.4">PD13</text>
<text x="154.7" y="125.9">LED</text>
<text x="114.7" y="127.3">PC14-OSC32_IN(PC14)</text>
<text x="114.7" y="130.1">PC15-OSC32_OUT(PC15)</text>
<text x="144.7" y="127.3">PD14</text>
<text x="144.8" y="130.1">PD15</text>
<text x="7" y="135.4">C</text>
<text x="114.7" y="135.8">PE0</text>
<text x="270.7" y="135.4">C</text>
<text x="114.7" y="141.4">PE2</text>
<text x="114.7" y="138.6">PE1</text>
<text x="127.4" y="141.4">PH1-OSC_OUT(PH1)</text>
<text x="129.9" y="138.6">PH0-OSC_IN(PH0)</text>
<text x="114.7" y="144.3">PE3</text>
<text x="114.7" y="147.1">PE4</text>
<text x="114.7" y="149.9">PE5</text>
<text x="142.3" y="147.1">BOOT0</text>
<text x="114.7" y="152.8">PE6</text>
<text x="114.7" y="155.6">PE7</text>
<text x="144" y="152.8">NRST</text>
<text x="114.7" y="161.3">PE8</text>
<text x="141.2" y="161.3">VCAP_2</text>
<text x="141.4" y="158.5">VCAP_1</text>
<text x="114.7" y="164.1">PE9</text>
<text x="114.7" y="167">PE10</text>
<text x="114.7" y="169.8">PE11</text>
<text x="114.7" y="172.6">PE12</text>
<text x="114.7" y="175.5">PE13</text>
<text x="114.7" y="178.3">PE14</text>
<text x="114.7" y="181.1">PE15</text>
<text x="6.9" y="188.6">D</text>
<text x="170.9" y="188.2">Title</text>
<text x="270.7" y="188.6">D</text>
<text x="170.9" y="196.7">Size</text>
<text x="185" y="196.7">Number</text>
<text x="241.8" y="196.7">Revision</text>
<text x="172.3" y="201">A</text>
<text x="170.9" y="205.2">Date:</text>
<text x="170.9" y="208.1">File:</text>
<text x="183.6" y="205.2">4/20/2022</text>
<text x="183.7" y="208.1">C:\Users\..\Simple_Test_Circuit.SchDoc</text>
<text x="227.6" y="205.2">Sheet</text>
<text x="227.6" y="208.1">Drawn By: Jason Barrios</text>
<text x="235.2" y="205.2">of</text>
<text x="37.7" y="212.3">1</text>
<text x="104.8" y="212.3">2</text>
<text x="172.3" y="212.3">3</text>
<text x="239.5" y="212.3">4</text>
</g>
<g font-size="2.5" fill="#000080">
<text x="112.7" y="29.4">STM32A</text>
<text x="197.8" y="37.9">10K</text>
<text x="204.3" y="37.7">R</text>
<text x="204.9" y="49.6">Photoresistor</text>
<text x="195" y="83.3">R</text>
<text x="195" y="89">470</text>
<text x="208.9" y="89.3">LED2</text>
<text x="112.7" y="185.4">STM32F407VGT6U</text>
<text x="175.1" y="191.1">STM32F407VGT6 microcontroller component connections for simple test circuit</text>
</g>
</svg>
